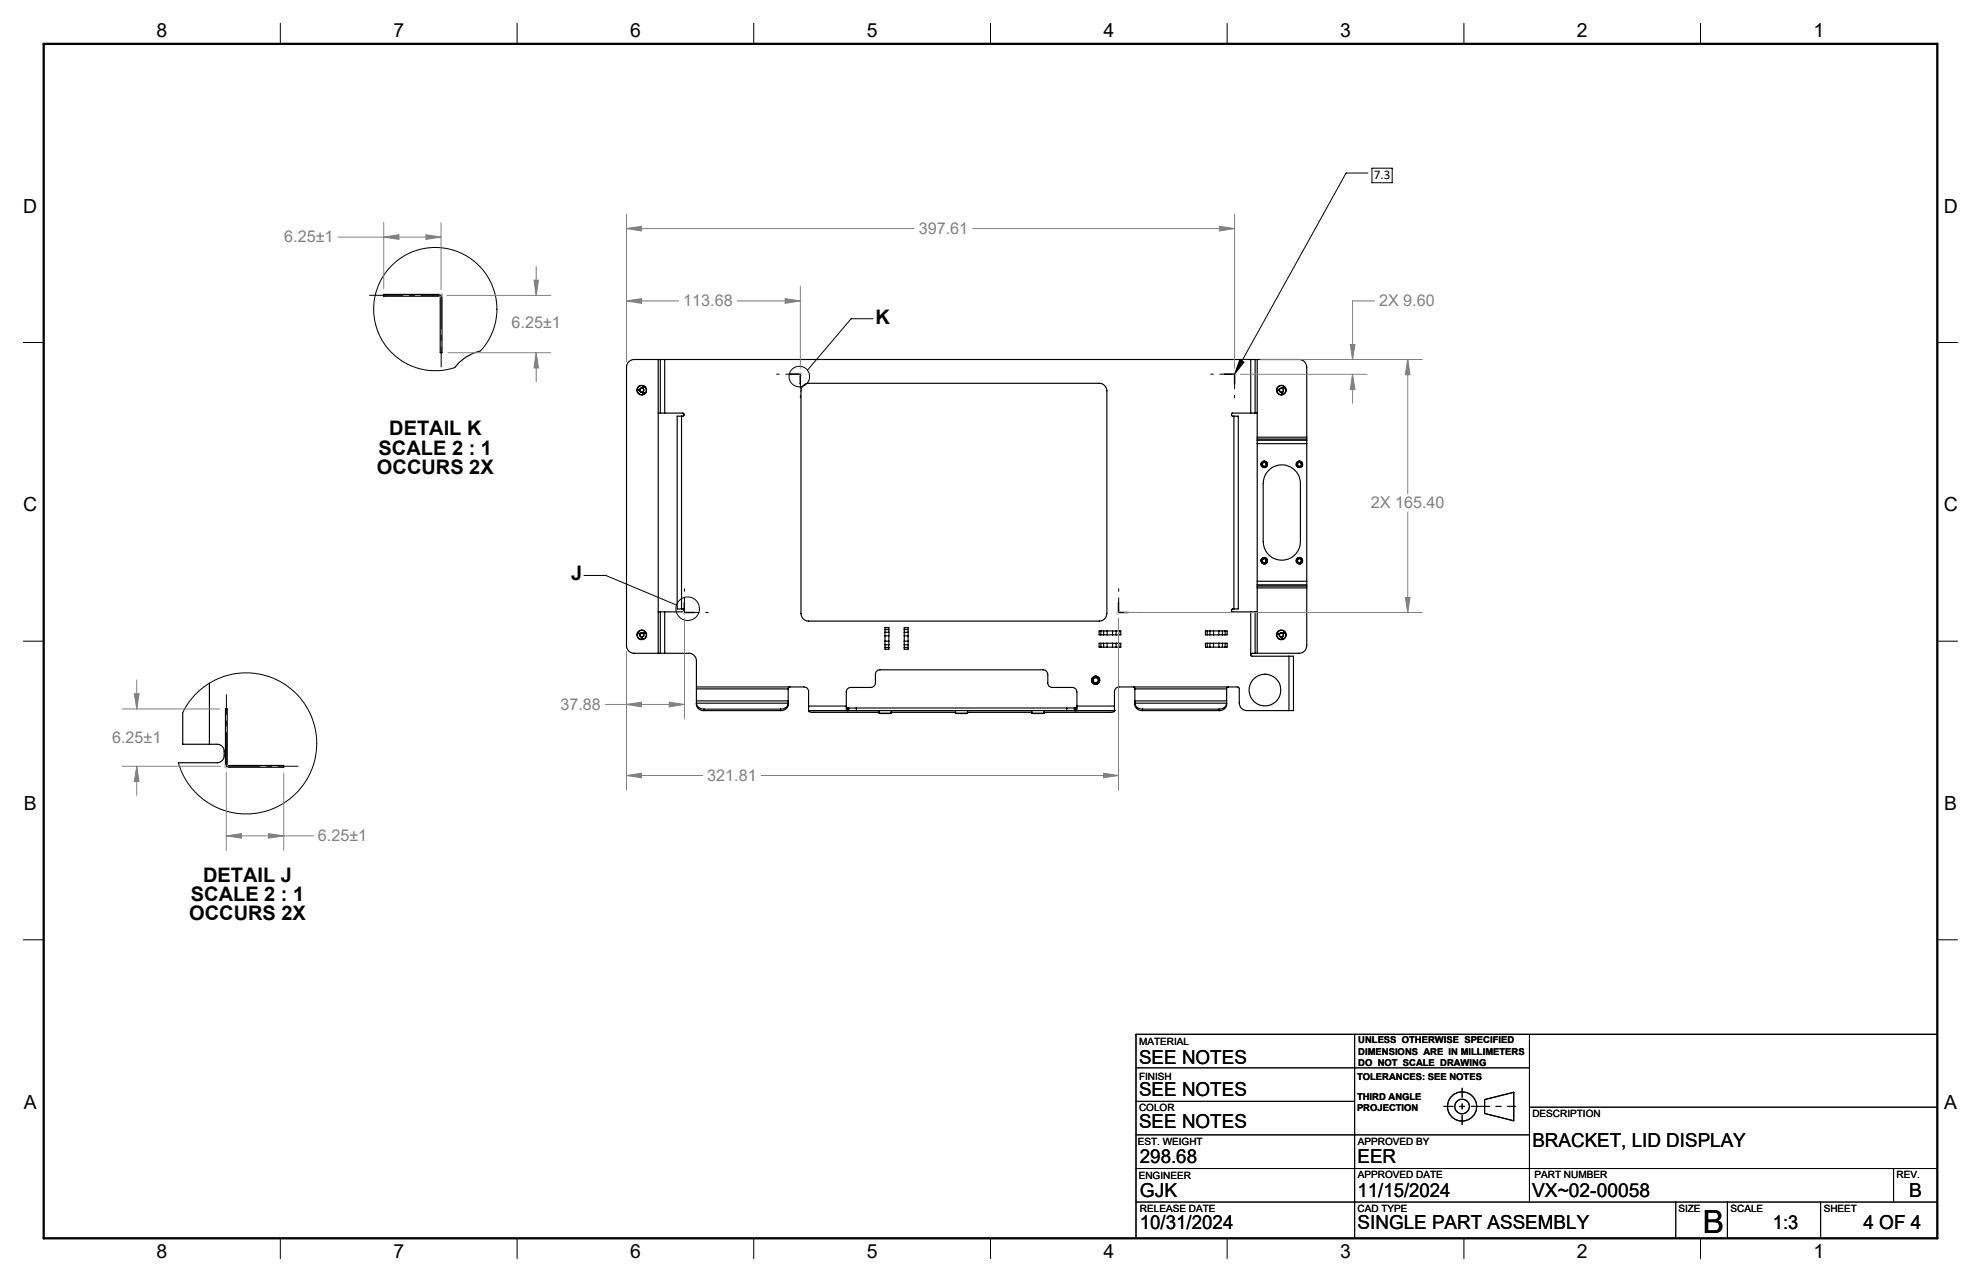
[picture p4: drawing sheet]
<svg xmlns="http://www.w3.org/2000/svg" width="432mm" height="279mm" viewBox="0 0 432 279" stroke-linecap="round" stroke-linejoin="round" font-family="sans-serif">
<g fill="none" stroke="#000" stroke-width=".25">
<path d="M83.6 64.2h12.7v12.7h-.3v-12.3h-12.4zM104.7 76.5a9.4 9.4 0 0 0-5.5 3.6M143.5 78.4h-5.3a1.69 1.69 0 0 0-1.6 1.6v60.7a1.69 1.69 0 0 0 1.6 1.7h5.3M143.5 78.4h.4M143.5 78.4v64M143.9 78.4h1M143.9 78.4v11.6M144.9 78.4v11.6M144.9 78.4h127.7M272.6 78.4h1M272.6 78.4v11.6M273.6 78.4h.4"/>
<path d="M273.6 78.4v11.6M274 78.4h9.2a1.69 1.69 0 0 1 1.6 1.6v15.3M274 78.4v16.9M139.1 85.1h.1M140.1 85.7l.2 .1v-.3l.1 .2-.1-.1-.1 .2zM140.2 84.4l.1 .1M140.2 84.4h.1M140.2 85.6h.1M140.2 84.3l.1 .1M140.3 84.5h.1M140.3 84.4l-.1-.2-.1 .2 .2 .1M140.3 84.3l-.1 .1"/>
<path d="M143.5 90h.4M143.9 90h1M144.9 90l4.1 .1 .1 .5-.5 .1M148.6 90.7h-1v42h1M148.6 90.7v42M172.4 81.5h2.1v2.1l-.1-2zM175.1 84l.5-.4 .6-.1h63.4a1.69 1.69 0 0 1 1.7 1.7v48.5a1.69 1.69 0 0 1-1.7 1.7h-63.4a1.69 1.69 0 0 1-1.6-1.7v-48.5l.1-.6zM267 81.5h2.1v2.1v-2zM269 90.7h.9v42h-.9M269 90.7v42M272.6 90l-4.1 .1-.1 .5 .6 .1M272.6 90h1"/>
<path d="M273.6 90h.4M274 96v.7M274 95.3v.4M274 96.7h10.8M274 95.7v.3M274 96.7v30M274 95.3h10.8M274 96h10.8M274 95.7h10.8M278.5 84.9h.1M278.6 84.9h-.1M278.6 84.9h.1"/>
<path d="M279.5 85.7v.2v-.2M279.5 85.7h.1M279.5 85.7v.1M279.5 85.7l.2 .1M279.5 85.7l.1 .1M279.6 85.6h.1M279.6 85.6l.1 .2M279.8 84.5v.1M279.8 84.6h.1M279.8 84.5v-.2l-.2 .2 .2 .1M284.8 96v.7M284.8 95.3v.4"/>
<path d="M284.8 95.7v.3M284.8 96.7v30M276.8 102.3a4.1 4.1 0 0 1 4.3-.6 4.1 4.1 0 0 1 2.4 3.7v12.6a4.1 4.1 0 0 1-4.1 4.1 4.1 4.1 0 0 1-4.1-4.1v-12.6a4 4 0 0 1 1.5-3.1zM139.2 137.9l.1 .2-.2-.1zM139.2 138h.1M139.9 139l-.1 .2M139.9 139.1l-.1 .1v-.2h.2l-.1 .2M140.4 138l.1-.1 .1 .1M140.4 138l.1 .1M140.4 138h.2M140.5 137.9l.1 .1M140.5 137.9h.1"/>
<path d="M143.5 133.3h.4M143.9 133.3h1M143.9 133.3v9.1M144.9 133.3v9.1M148.6 132.7l.5 .2-.2 .4h-4M149.2 131.4v2.1h2.1h-2.1zM192.9 139.7v.8M192.9 137.8v.8M192.9 137.2v-.4h.8v.4M192.9 138.6h.8M192.9 139.7h.8M192.9 137.2v.6"/>
<path d="M192.9 138.6v1.1M192.9 137.8h.8M192.9 137.2h.8M193.7 139.7v.8M193.7 137.8v.8M193.7 137.2v.6M193.7 138.6v1.1M197.1 139.7v.8M197.1 137.8v.8M197.1 137.2v-.4h.8v.4M197.1 138.6h.8M197.1 139.7h.8"/>
<path d="M197.1 137.2v.6M197.1 138.6v1.1M197.1 137.8h.8M197.1 137.2h.8M197.9 139.7v.8M197.9 137.8v.8M197.9 137.2v.6M197.9 138.6v1.1M240 137.5h-.4v.9h.4M240 137.5h.6M240 138.4h.6M240 137.5v.9"/>
<path d="M240.6 137.5h.7M240.6 138.4h.7M240.6 137.5v.9M241.3 137.5v.9M241.3 137.5h1.2M241.3 138.4h1.2M242.5 137.5h.8M242.5 138.4h.8M242.5 137.5v.9M243.3 137.5h.6M243.3 138.4h.6M243.3 137.5v.9"/>
<path d="M243.8 131.4v2.1h2.1h-2.1zM243.9 137.5h.4v.9h-.4M243.9 137.5v.9M263.1 137.5h-.4v.9h.4M263.1 137.5h.6M263.1 138.4h.6M263.1 137.5v.9M263.7 137.5h.8M263.7 138.4h.8M263.7 137.5v.9M264.5 137.5h1.2M264.5 138.4h1.2"/>
<path d="M264.5 137.5v.9M265.7 137.5h.8M265.7 138.4h.8M265.7 137.5v.9M266.5 137.5h.6M266.5 138.4h.6M266.5 137.5v.9M267.1 137.5h.4v.9h-.4M267.1 137.5v.9M269 132.7l-.6 .2 .2 .4h4M272.6 133.3h1M272.6 133.3v9.4"/>
<path d="M273.6 133.3h.4M273.6 133.3v9.1M274 126.7v.8M274 127.7v.4M274 126.7h10.8M274 127.5v.2M274 128.1v14.3M274 128.1h10.8M274 127.5h10.8M274 127.7h10.8M278.6 138.1v-.1l-.1 .1 .2 .1M278.6 138.1l.1 .1"/>
<path d="M278.6 138.1h.1M278.7 138.2h.1M279.4 139v.2M279.5 139h.1M279.5 139v.1l-.1-.1M279.5 139v.2l-.1-.1-.1 .1 .1-.2M279.8 137.9l.1-.1 .1 .1h-.2l.1 .1zM284.8 128.1v12.6a1.69 1.69 0 0 1-1.6 1.7h-9.2M284.8 126.7v.8M284.8 127.7v.4M284.8 127.5v.2M39.8 155.3v6.9h5.8"/>
<path d="M45.6 148.9v13.3M49.1 154.5h.4v12.3h12.3v.4h-12.7zM143.5 142.4h.4M143.9 142.4h1M144.9 142.4h5.2a1.63 1.63 0 0 1 1.7 1.6v5.7M151.8 149.7h23.5a.96 .96 0 0 1 .9 1v3.2M151.8 149.7v.4M151.8 153.3a1.55 1.55 0 0 0 1.7 1.3M151.8 153.2a1.46 1.46 0 0 0 1.7 1.7M151.8 152.8v.4M151.8 150.1v2.7M151.8 152.8h20"/>
<path d="M151.8 150.1h20M151.8 153.2h20M153.5 154.9h16.6M153.5 154.6v.3M153.5 154.6h16.6M170.1 154.6v.3M171.8 153.3a1.55 1.55 0 0 1-1.7 1.3M171.8 153.2a1.46 1.46 0 0 1-1.7 1.7M171.8 152.8v.4M171.8 150.1v2.7M172.2 149.7l-.3 .2-.1 .2M176.2 153.9v1"/>
<path d="M176.2 154.9h.1M176.2 154.9a.71 .71 0 0 0 1.1 .4h14.3M176.2 153.9h8.3M176.2 154.9h66.7M184.5 153.9v-3.1a.96 .96 0 0 1 1-1h4.3a1.02 1.02 0 0 0 1-1v-1.8a1.02 1.02 0 0 1 1-1h35.6a1.09 1.09 0 0 1 1 1v1.8a.96 .96 0 0 0 1 1h4.3a1.02 1.02 0 0 1 1 1v3.1M184.5 153.9v1h.2M184.5 154.3h.2M184.7 154.3h.1M184.7 154.3v.6M184.7 154.9h.3M184.7 154.3h.3M185 154.3h1.7"/>
<path d="M185 154.3v.6M186.7 154.3v.6h-1.7M186.7 154.3h45.8M191.6 155.4h2.6M191.6 154.9v.5M192.9 141.1v.4h.8v-.4M192.9 140.5v.6M192.9 140.5h.8M192.9 141.1h.8M193.7 140.5v.6M194.2 154.9v.5M194.2 155.3h14.1"/>
<path d="M197.1 141.1v.4h.8v-.4M197.1 140.5v.6M197.1 140.5h.8M197.1 141.1h.8M197.9 140.5v.6M208.3 155.4h2.6M208.3 154.9v.5M210.9 154.9v.5M210.9 155.3h14M224.9 155.4h2.7M224.9 154.9v.5M227.6 154.9v.5"/>
<path d="M232.5 154.3v.6h1.7M232.5 154.3h1.7M234.2 154.9h.3M234.2 154.3h.3M234.2 154.3v.6M234.5 154.3h.2M234.5 154.9h.1M234.5 154.3h.1M234.5 154.3v.6M234.7 153.9v1h-.2M234.7 153.9h8.2M240 140.2h-.4v.8h.4"/>
<path d="M240 140.2h.6M240 141h.6M240 140.2v.8M240.6 140.2h.7M240.6 141h.7M240.6 140.2v.8M241.3 140.2v.8M241.3 140.2h1.2M241.3 141h1.2M242.5 140.2h.8M242.5 141h.8M242.5 140.2v.8"/>
<path d="M242.9 153.9v-3.2a.96 .96 0 0 1 1-1h25.9l.3 .3v3.2a1.69 1.69 0 0 0 1.7 1.7h9.2M242.9 153.9v1M242.9 154.9h.1M242.9 154.9a.69 .69 0 0 1-1 .4h-14.3M243.3 140.2h.6M243.3 141h.6M243.3 140.2v.8M243.9 140.2h.4v.8h-.4M243.9 140.2v.8M247.1 149.7l.2 .2 .1 .2M247.4 153.3a1.55 1.55 0 0 0 1.6 1.3M247.4 153.2a1.46 1.46 0 0 0 1.6 1.7"/>
<path d="M247.4 152.8v.4M247.4 152.8h20M247.4 150.1h20M247.4 150.1v2.7M247.4 153.2h20M249 154.9h16.7M249 154.6h16.7M249 154.6v.3M263.1 140.2h-.4v.8h.4M263.1 140.2h.6M263.1 141h.6M263.1 140.2v.8"/>
<path d="M263.7 140.2h.8M263.7 141h.8M263.7 140.2v.8M264.5 140.2h1.2M264.5 141h1.2M264.5 140.2v.8M265.7 140.2h.8M265.7 141h.8M265.7 140.2v.8M265.7 154.6v.3M266.5 140.2h.6M266.5 141h.6"/>
<path d="M266.5 140.2v.8M267.1 140.2h.4v.8h-.4M267.1 140.2v.8M267.4 153.3a1.55 1.55 0 0 1-1.7 1.3M267.4 153.2a1.46 1.46 0 0 1-1.7 1.7M267.4 152.8v.4M267.4 150.1v2.7M267.7 149.7l-.3 .2v.2M272.6 142.7l.2 .3h8.2M273.6 142.4h-.3a.49 .49 0 0 0-.7 .3M273.6 142.4h.4M281 143h.9v11.9h-.9"/>
<path d="M281 143v11.9M45.6 162.2h1.8a1.51 1.51 0 0 1 1.5 1.5v1a1.51 1.51 0 0 1-1.5 1.5h-8.5M323.6 239.6l6.4-1.5v6.2l-6.4-1.6zM422.3 225.4h-174.7v44.5"/>
<circle cx="139.9" cy="85" r=".5"/>
<circle cx="139.9" cy="85" r="1.06"/>
<circle cx="139.9" cy="85" r=".99"/>
<circle cx="139.9" cy="85" r=".4"/>
<circle cx="279.3" cy="85" r="1"/>
<circle cx="279.3" cy="85" r=".5"/>
<circle cx="279.3" cy="85" r=".41"/>
<circle cx="279.3" cy="85" r="1.06"/>
<circle cx="275.6" cy="101.2" r=".7"/>
<circle cx="275.6" cy="101.2" r=".4"/>
<circle cx="275.6" cy="101.2" r=".5"/>
<circle cx="283.2" cy="101.2" r=".69"/>
<circle cx="283.2" cy="101.2" r=".71"/>
<circle cx="283.2" cy="101.2" r=".5"/>
<circle cx="283.2" cy="101.2" r=".41"/>
<circle cx="139.9" cy="138.4" r=".99"/>
<circle cx="139.9" cy="138.4" r=".41"/>
<circle cx="139.9" cy="138.4" r="1.05"/>
<circle cx="139.9" cy="138.4" r=".49"/>
<circle cx="275.5" cy="122.2" r=".71"/>
<circle cx="275.6" cy="122.2" r=".7"/>
<circle cx="275.6" cy="122.2" r=".41"/>
<circle cx="275.6" cy="122.2" r=".5"/>
<circle cx="279.3" cy="138.4" r="1.06"/>
<circle cx="279.3" cy="138.4" r=".42"/>
<circle cx="279.3" cy="138.4" r=".51"/>
<circle cx="279.3" cy="138.4" r=".99"/>
<circle cx="283.2" cy="122.2" r=".7"/>
<circle cx="283.2" cy="122.2" r=".71"/>
<circle cx="283.2" cy="122.2" r=".42"/>
<circle cx="283.2" cy="122.2" r=".5"/>
<circle cx="238.8" cy="148.3" r=".9"/>
<circle cx="238.8" cy="148.3" r=".55"/>
<circle cx="238.8" cy="148.2" r=".66"/>
<circle cx="275.7" cy="150.4" r="3.5"/>
<circle cx="318.7" cy="241.1" r="3.2"/>
<circle cx="318.7" cy="241.2" r="1.6"/>
</g>
<g fill="none" stroke="#000" stroke-width=".22">
<path d="M61.1 5.1v4.5M112.7 5.1v4.5M164.3 5.1v4.5M215.9 5.1v4.5M267.5 5.1v4.5M319.1 5.1v4.5M370.7 5.1v4.5M298.2 37.7h-4.8l-24.3 43.9M299 36.7h4.5v3.1h-4.5zM5.1 74.6h4.4M104.7 76.5l1.3-1.6 1.4-2.5 .6-2.2 .3-2v-2.1l-.5-2.4-1.1-2.7-1.4-2.1-1.9-2-1.8-1.2-2.6-1.1-2.3-.6-2.5-.1-2.2 .3-2.2 .7-2.1 1.1-1.9 1.5-1.9 2.2-1.3 2.2-.6 1.8-.5 2.4v2.5l.5 2.4 .8 2.3 1.2 2 1.2 1.4 2.2 1.8 2.3 1.3 2 .6 2.4 .4 2.4-.1 2.7-.6M190.3 69.5h-4.8l-9.5 11.2"/>
<path d="M270.2 78.4l.9 .5-2 2.7zM422.3 74.6h4.4M5.1 139.7h4.4M127.3 125.4h4.7l15.5 6.5M422.3 139.7h4.4M39.8 155.3l1-1.8 2.1-2.4 2.5-2.1 2.1-1.1 2.1-.7 2.4-.5h3l2.5 .4 2.1 .7 2.3 1.2 2.2 1.7 2.1 2.4 1.6 2.8 .8 2.5 .4 2.4v2.8l-.5 2.6-.9 2.3-1.5 2.6-1.9 2.1-1.7 1.4-2.4 1.4-2.2 .8-2.8 .5-2.4 .1-2.6-.4-2.6-.9-2.5-1.3-1.8-1.5-2-2.3-1.3-2.1-1-2.7M5.1 204.8h4.4M422.3 204.8h4.4M247.6 232.7h85.8M295.3 225.4v44.5M333.4 225.4v36.6M247.6 254.7h174.7"/>
<path d="M247.6 247.3h85.8M247.6 240h47.7M333.4 241.3h88.9M412.7 254.7v7.3M61.1 269.9v4.4M112.7 269.9v4.4M164.3 269.9v4.4M215.9 269.9v4.4M247.6 262h174.7M267.5 269.9v4.4M319.1 269.9v4.4M365.3 262v7.9"/>
<path d="M370.7 269.9v4.4M376.5 262v7.9M396.8 262v7.9"/>
<circle cx="174.2" cy="82.1" r="2.24"/>
<circle cx="149.9" cy="132.7" r="2.56"/>
</g>
<g fill="none" stroke="#808080" stroke-width=".22">
<path d="M73.7 51.7h22.4M83.6 51.7l3.4-.5v1zM83.6 48.5v14.4M92.9 51.2l3.2 .5-3.2 .5zM96.1 48.5v14.6M116.9 58v6.4M136.6 49.8l3.2-.5v1zM136.6 46.6v32.2M136.6 49.8h62.7M212 49.8h57.1M265.8 49.3l3.3 .5-3.3 .5zM269.1 46.6v33.7"/>
<path d="M97.4 64.4h22.7M97.6 76.9h22.5M116.4 61.1h1l-.5 3.3zM116.9 76.9l.5 3.3h-1zM116.9 76.9v6.3M136.6 65.6l3.2-.5v1zM136.6 65.6h11.3M160.7 65.6h13.7M171.1 65.1l3.3 .5-3.3 .5zM174.4 62.4v17.9M274.8 78.4h35.2M294.3 75.1h1l-.5 3.3z"/>
<path d="M299.6 65.6h-4.8v12.8M306.8 78.4l.5 3.3h-1zM306.8 78.4v29.3M270.4 81.6h27.6M294.8 81.6l.5 3.3h-1zM294.8 81.6v6.3M306.8 111.6v21.9M149.2 134.8v21.9M243.8 134.8v37.4M245.1 133.5h64.9M306.3 130.2h1l-.5 3.3zM26.6 154.5h21.3"/>
<path d="M29.3 151.2h1l-.5 3.3zM29.8 148.2v6.3M131.9 153.5h17.3M136.6 153.5l3.2-.5v1.1zM136.6 142v30.2M145.9 153l3.3 .5-3.3 .6zM26.6 167h21.4M29.8 167l.5 3.3h-1zM29.8 167v6.4M49.3 168.3v17M61.8 168.5v16.8M136.6 169l3.2-.5v1z"/>
<path d="M136.6 169h16.6M165.9 169h77.9M240.5 168.5l3.3 .5-3.3 .5zM49.3 182.2l3.3-.5v1zM49.3 182.2h19M58.5 181.7l3.3 .5-3.3 .5z"/>
</g>
<g fill="none" stroke="#c0c0c0" stroke-width=".22">
<path d="M95.6 64.4h1.1M95.8 64l.7 .7M96.1 63.9v1M96.5 64l-.7 .7M174 81.6h.9M174.1 81.2l.7 .7M174.4 81.1v1M174.8 81.2l-.7 .7M268.6 81.6h1M268.7 81.2l.8 .7M269.1 81.1v1M269.5 81.2l-.8 .7"/>
<path d="M148.7 133.5h1M148.8 133.1l.7 .7M149.2 133v1M149.5 133.1l-.7 .7M243.3 133.5h1M243.5 133.1l.7 .7M243.8 133v1M244.2 133.1l-.7 .7M48.8 167h1M49 166.7l.7 .7M49.3 166.5v1M49.7 166.7l-.7 .7"/>
</g>
<path d="M169.2 81.5h5.3M174.5 86.8v-5.3M263.8 81.5h5.3M269.1 86.8v-5.3M149.2 128.2v5.3M149.2 133.5h5.2M243.8 133.5v-5.3M243.8 133.5h5.3" fill="none" stroke="#000" stroke-width=".22" stroke-dasharray="15.2 1.3 1.3 1.3" stroke-dashoffset="14.5" stroke-linecap="butt"/>
<path d="M80.5 64.4h15.7M96.2 64.4v15.6M49.3 167v-15.7M49.3 167h15.7" fill="none" stroke="#000" stroke-width=".22" stroke-dasharray="15.2 1.3 1.3 1.3" stroke-dashoffset="7.8" stroke-linecap="butt"/>
<path d="M330.4 241.1h-7.5" fill="none" stroke="#000" stroke-width=".22" stroke-dasharray="15.2 1.3 1.3 1.3" stroke-dashoffset="13.4" stroke-linecap="butt"/>
<path d="M318.7 237.1v8.1M314.7 241.1h8.1" fill="none" stroke="#000" stroke-width=".22" stroke-dasharray="15.2 1.3 1.3 1.3" stroke-dashoffset="13.1" stroke-linecap="butt"/>
<path d="M9.5 9.6h412.8v260.3h-412.8z" fill="none" stroke="#000" stroke-width=".5"/>
<path d="M270.2 78.4l.9 .5-2 2.7z" fill="#000"/>
<path d="M171.1 65.1l3.3 .5-3.3 .5zM136.6 65.6l3.2-.5v1zM145.9 153l3.3 .5-3.3 .6zM136.6 153.5l3.2-.5v1.1zM265.8 49.3l3.3 .5-3.3 .5zM136.6 49.8l3.2-.5v1zM240.5 168.5l3.3 .5-3.3 .5zM136.6 169l3.2-.5v1zM294.8 81.6l.5 3.3h-1zM294.3 75.1h1l-.5 3.3zM306.3 130.2h1l-.5 3.3zM306.8 78.4l.5 3.3h-1zM29.8 167l.5 3.3h-1zM29.3 151.2h1l-.5 3.3zM49.3 182.2l3.3-.5v1zM58.5 181.7l3.3 .5-3.3 .5zM92.9 51.2l3.2 .5-3.2 .5zM83.6 51.7l3.4-.5v1zM116.4 61.1h1l-.5 3.3zM116.9 76.9l.5 3.3h-1z" fill="#808080"/>
<text font-size="7" x="371.2" y="268.7">B</text>
<g font-size="4.4">
<text x="190.8" y="70.6">K</text>
<text x="84.8" y="94.9">DETAIL K</text>
<text x="82.5" y="99.1">SCALE 2 : 1</text>
<text x="82.2" y="103.3">OCCURS 2X</text>
<text x="124.5" y="126.5">J</text>
<text x="41.6" y="196.3">SCALE 2 : 1</text>
<text x="44.3" y="192.1">DETAIL J</text>
<text x="41.3" y="200.5">OCCURS 2X</text>
</g>
<g font-size="4.2">
<text x="34.1" y="8.1">8</text>
<text x="85.7" y="8.1">7</text>
<text x="137.3" y="8.1">6</text>
<text x="188.9" y="8.1">5</text>
<text x="240.5" y="8.1">4</text>
<text x="292.1" y="8.1">3</text>
<text x="343.7" y="8.1">2</text>
<text x="395.3" y="8.1">1</text>
<text x="5.1" y="46.4">D</text>
<text x="423.7" y="46.4">D</text>
<text x="5.1" y="111.4">C</text>
<text x="423.7" y="111.4">C</text>
<text x="5.2" y="176.5">B</text>
<text x="423.8" y="176.5">B</text>
<text x="248.3" y="232">SEE NOTES</text>
<text x="248.3" y="238.9">SEE NOTES</text>
<text x="5.2" y="241.6">A</text>
<text x="248.3" y="245.9">SEE NOTES</text>
<text x="423.8" y="241.6">A</text>
<text x="334" y="249.9">BRACKET, LID DISPLAY</text>
<text x="248.5" y="253.4">298.68</text>
<text x="295.9" y="253.4">EER</text>
<text x="248.5" y="260.8">GJK</text>
<text x="295.9" y="260.8">11/15/2024</text>
<text x="334" y="260.8">VX~02-00058</text>
<text x="416.1" y="260.9">B</text>
<text x="248.5" y="267.9">10/31/2024</text>
<text x="295.9" y="267.9">SINGLE PART ASSEMBLY</text>
<text x="386.5" y="267.9">1:3</text>
<text x="406.2" y="267.9">4 OF 4</text>
<text x="34.1" y="274.2">8</text>
<text x="85.7" y="274.2">7</text>
<text x="137.3" y="274.2">6</text>
<text x="188.9" y="274.2">5</text>
<text x="240.5" y="274.2">4</text>
<text x="292.1" y="274.2">3</text>
<text x="343.7" y="274.2">2</text>
<text x="395.3" y="274.2">1</text>
</g>
<g font-size="3.5" fill="#808080">
<text x="62" y="52.8">6.25±1</text>
<text x="200.3" y="51">397.61</text>
<text x="111.5" y="71.5">6.25±1</text>
<text x="148.9" y="66.7">113.68</text>
<text x="300.6" y="66.7">2X 9.60</text>
<text x="298.8" y="110.8">2X 165.40</text>
<text x="122.2" y="154.7">37.88</text>
<text x="24.4" y="162">6.25±1</text>
<text x="154.2" y="170.2">321.81</text>
<text x="69.3" y="183.3">6.25±1</text>
</g>
<text font-size="2.9" x="299.4" y="39.1">7.3</text>
<g font-size="2.2">
<text x="248.3" y="227.6">MATERIAL</text>
<text x="248.3" y="235.3">FINISH</text>
<text x="248.3" y="242.1">COLOR</text>
<text x="334" y="243.4">DESCRIPTION</text>
<text x="248" y="249.5">EST. WEIGHT</text>
<text x="296" y="249.5">APPROVED BY</text>
<text x="248.2" y="257">ENGINEER</text>
<text x="296" y="256.8">APPROVED DATE</text>
<text x="334.5" y="256.8">PART NUMBER</text>
<text x="413.4" y="256.8">REV.</text>
<text x="248.5" y="264">RELEASE DATE</text>
<text x="295.9" y="264">CAD TYPE</text>
<text x="365.8" y="264">SIZE</text>
<text x="377.2" y="264">SCALE</text>
<text x="397.5" y="264">SHEET</text>
</g>
<g font-size="2.1">
<text x="296.1" y="227.3">UNLESS OTHERWISE SPECIFIED</text>
<text x="296.1" y="229.8">DIMENSIONS ARE IN MILLIMETERS</text>
<text x="296.1" y="232.3">DO NOT SCALE DRAWING</text>
<text x="295.8" y="235.3">TOLERANCES: SEE NOTES</text>
<text x="295.8" y="239.6">THIRD ANGLE</text>
<text x="295.8" y="242.1">PROJECTION</text>
</g>
</svg>
